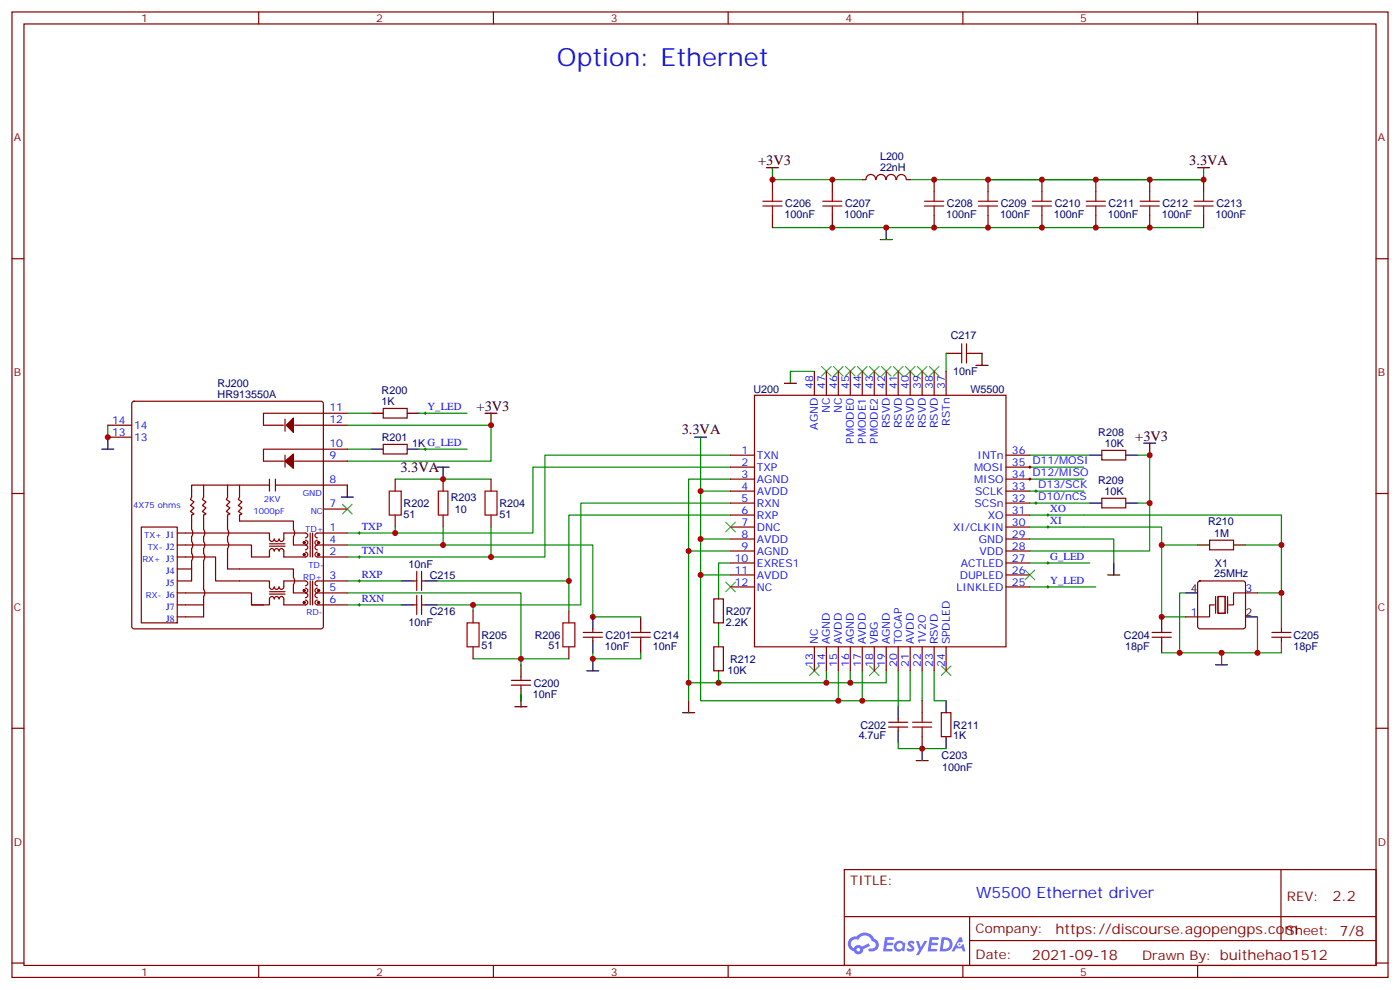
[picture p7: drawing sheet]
<svg xmlns="http://www.w3.org/2000/svg" width="412mm" height="292mm" viewBox="0 0 412 292" stroke-linecap="round" stroke-linejoin="round" font-family="sans-serif">
<g fill="none" stroke="#870000" stroke-width=".35">
<path d="M3.5 3.5h405.4v284.4h-405.4zM7.1 7.1h398.2v277.2h-398.2zM76.2 3.5v3.6M145.3 3.5v3.6M214.5 3.5v3.6M283.6 3.5v3.6M352.8 3.5v3.6M3.5 76.2h3.6M405.3 76.2h3.6M3.5 145.3h3.6M405.3 145.3h3.6M3.5 214.5h3.6"/>
<path d="M405.3 214.5h3.6M248.7 256.1h156.6v28.2h-156.6zM377.3 256.1v20.9M248.7 270h156.5M285.6 277h119.6M285.6 270v14.1M3.5 283.6h3.6M76.2 284.3v3.6M145.3 284.3v3.6M214.5 284.3v3.6M283.6 284.3v3.6M352.8 284.3v3.6"/>
<path d="M405.3 283.6h3.6"/>
</g>
<g fill="#5487ff">
<path d="M267.7 277.3a1.22 1.22 0 0 1 1.7 .3l-.4 .5a.47 .47 0 0 0-.3-.4 .47 .47 0 0 0-.5 .2l.1 .3a1.14 1.14 0 0 1 .8 1.7 1.14 1.14 0 0 1-1.9 0l-.2-.2 .5-.5 .7 .4a.29 .29 0 0 0 .3-.3 .29 .29 0 0 0-.2-.3 1.04 1.04 0 0 1-.6-1.7z"/>
<path d="M260.7 276h2.4l.3 .2-.2 .5-1.8 .1-.1 .8h1.5l.3 .4-.3 .4h-1.6l-.2 1.1h1.7l.2 .3-.2 .3-2.6 .1z"/>
<path d="M273.8 276h2.4l.3 .2-.1 .5-1.8 .1-.2 .8h1.6l.3 .4-.4 .4h-1.6l-.1 1.1h1.7l.2 .3-.2 .3-2.6 .1z"/>
<path d="M282.6 276.1h.7l.3 1.2-.6 .3a.69 .69 0 0 0-1 .3 .69 .69 0 0 0 .4 1 .69 .69 0 0 0 .9-.7l.5-.2 .6 2.2h-.8l-.2-.9h-1.8l-.5 .9h-.8z"/>
<path d="M269.8 277.1h.8l.6 1.8 1.1-1.8h.9l-2.6 4.2h-.8l.9-1.5z"/>
<path d="M277.4 276.1l-.6 4.1h1.3a2.11 2.11 0 0 0 2.5-2.1 2.11 2.11 0 0 0-2.5-2zM278.1 276.8a1.39 1.39 0 0 1 1.7 1.4 1.39 1.39 0 0 1-1.8 1.3h-.3z"/>
<path d="M263.7 277.7a1.54 1.54 0 0 0-.1 2.1 1.54 1.54 0 0 0 2.2 .2l.6 .2 .3-2.3-.2-.2-.4-.1a1.49 1.49 0 0 0-2.4 .1zM264 278.7a.94 .94 0 0 1 1.8 0 .94 .94 0 0 1-1.8 0z"/>
<path d="M250.4 276.4a2.18 2.18 0 0 0 1.1 3.7 1.44 1.44 0 0 0 1.6 1 1.44 1.44 0 0 0 1.2-1.5l2-1-.5-.8-1.9 1a1.47 1.47 0 0 0-2.4 .4 1.39 1.39 0 0 1-.7-1.9 1.39 1.39 0 0 1 2-.5 2.12 2.12 0 0 1 2.2-1.3 2.12 2.12 0 0 1 1.9 1.7 1.14 1.14 0 0 1 1.1 1.4 1.14 1.14 0 0 1-1.7 .8 .43 .43 0 0 0-.5 .3 .43 .43 0 0 0 .4 .5 1.98 1.98 0 0 0 2.5-1.2 1.98 1.98 0 0 0-1.2-2.5 3.1 3.1 0 0 0-5.3-.7l-.9 .1zM252.3 279.7a.55 .55 0 0 1 1.1 0 .55 .55 0 0 1-1.1 0z"/>
<circle cx="282.6" cy="278.1" r=".26"/>
</g>
<g fill="none" stroke="#000" stroke-width=".35">
<path d="M225.8 49.4h3.5M227.5 49.4v3.5M352.8 49.4h3.5M354.5 49.4v3.5M259.3 70.6h3.5M261.1 67v3.6M231.1 112.9h3.5M232.8 109.4v3.5M287.5 107.6h3.5M289.3 104.1v3.5M30 132.3h3.5M31.7 128.8v3.5"/>
<path d="M128.8 137.6h3.5M130.5 137.6v3.5M142.9 121.7h3.5M144.6 121.7v3.5M204.6 128.8h3.5M206.4 128.8v3.5M336.9 130.5h3.5M338.7 130.5v3.6M100.5 146.4h3.6M102.3 142.9v3.5M326.3 169.3h3.5M328.1 165.8v3.5"/>
<path d="M172.9 197.6h3.5M174.6 194v3.6M358.1 195.8h3.5M359.8 192.3v3.5M151.7 208.1h3.5M153.5 204.6v3.5M201.1 209.9h3.5M202.8 206.4v3.5M269.9 224h3.5M271.6 220.5v3.5"/>
</g>
<g fill="none" stroke="#008700" stroke-width=".35">
<path d="M227.5 52.9h26.5M268.1 52.9h86.4M227.5 67h127M232.8 109.4h7.1M278.7 104.1v5.3M31.7 125.2v3.6M102.3 125.2h42.3v10.6h-42.3M102.3 121.7h7.1M102.3 132.3h7.1M123.5 121.7h14.1M123.5 132.3h14.1M206.4 132.3v12.3h8.8"/>
<path d="M215.2 137.6h-58.2v19.4h-40.6v-1.8M215.2 134.1h-54.7v29.9h-15.9M303.4 134.1h17.6M303.4 137.6h15.9M335.1 134.1h3.6v28.2h-35.3M102.3 157h14.1M116.4 141.1h28.2M130.5 155.2v5.3h-28.2M144.6 155.2v8.8h-42.3M206.4 158.8h8.8M206.4 144.6v24.7h8.8M215.2 141.1h-12.4v21.2"/>
<path d="M215.2 151.7h-47.6v19.4M215.2 148.2h-44.1v30h-31.8M303.4 151.7h74.1v22.9h-7.1M303.4 155.2h38.8v26.5h7M303.4 158.8h24.7v7M303.4 148.2h17.6M303.4 144.6h15.9M303.4 141.1h15.9M335.1 148.2h3.6M102.3 174.6h51.2v21.2M102.3 171.1h15.9M102.3 178.2h15.9"/>
<path d="M128.8 171.1h38.8v8.8M128.8 178.2h10.5v1.7M130.5 160.5h44.1v21.2h14.1M206.4 169.3v37.1h40.5M215.2 165.8h-3.5v7.1M215.2 162.3h-12.4v44.1M303.4 165.8h17.6M303.4 172.9h19.4M342.2 160.5h10.6M349.2 174.6h-1.7v17.7M366.9 160.5h10.6M377.5 174.6v7.1"/>
<path d="M139.3 194h28.3M174.6 192.3v1.7h14.1v-1.7M243.4 197.6v3.5h7.1v-3.5M246.9 197.6v8.8h7.1M254 197.6v8.8M261.1 197.6v3.5h-10.6M264.6 197.6v10.5M268.1 197.6v8.8h-14.1M271.6 197.6v8.8M275.2 197.6v8.8h3.5M342.2 192.3h35.3M370.4 181.7v10.6"/>
<path d="M153.5 204.6v1.8M202.8 201.1h40.6M264.6 218.7v1.8h14.1"/>
</g>
<g fill="none" stroke="#000" stroke-width=".29">
<path d="M124.9 132.3h.7M124.9 121.7h.7M125.2 121.4v.7M125.2 131.9v.7M303 137.6h.7M303.4 137.2v.7M105.5 157h.7M105.8 156.6v.7M303 141.1h.7M303.4 140.8v.7M304.8 148.2h.7M304.8 144.6h.7"/>
<path d="M305.2 144.3v.7M305.2 147.8v.7M308.3 155.2h.7M308.3 151.7h.7M308.7 151.3v.7M308.7 154.9v.7M105.5 164h.7M105.5 178.2h.7M105.5 171.1h.7M105.8 163.7v.7M105.8 170.7v.7M105.8 177.8v.7"/>
<path d="M308.3 165.8h.7M308.3 172.9h.7M308.7 165.5v.7M308.7 172.5v.7"/>
</g>
<g fill="none" stroke="#3c3" stroke-width=".35">
<path d="M242 108l2.8 2.8M244.8 108l-2.8 2.8M245.5 108l2.9 2.8M248.4 108l-2.9 2.8M249.1 108l2.8 2.8M251.9 108l-2.8 2.8M252.6 108l2.8 2.8M255.4 108l-2.8 2.8M256.1 108l2.8 2.8M258.9 108l-2.8 2.8M259.6 108l2.9 2.8M262.5 108l-2.9 2.8"/>
<path d="M263.2 108l2.8 2.8M266 108l-2.8 2.8M266.7 108l2.8 2.8M269.5 108l-2.8 2.8M270.2 108l2.8 2.8M273 108l-2.8 2.8M273.8 108l2.8 2.8M276.6 108l-2.8 2.8M100.9 148.5l2.8 2.8M103.7 148.5l-2.8 2.8M213.8 153.8l2.8 2.8M216.6 153.8l-2.8 2.8"/>
<path d="M213.8 171.4l2.8 2.9M216.6 171.4l-2.8 2.9M302 167.9l2.8 2.8M304.8 167.9l-2.8 2.8M238.5 196.1l2.8 2.9M241.3 196.1l-2.8 2.9M256.1 196.1l2.8 2.9M258.9 196.1l-2.8 2.9M277.3 196.1l2.8 2.9M280.1 196.1l-2.8 2.9"/>
</g>
<g fill="#c00">
<circle cx="254" cy="206.4" r=".88"/>
<circle cx="243.4" cy="201.1" r=".88"/>
<circle cx="144.6" cy="125.2" r=".88"/>
<circle cx="250.5" cy="201.1" r=".88"/>
<circle cx="31.8" cy="128.8" r=".88"/>
<circle cx="291" cy="52.9" r=".88"/>
<circle cx="338.7" cy="134.1" r=".88"/>
<circle cx="338.7" cy="148.2" r=".88"/>
<circle cx="261.1" cy="67" r=".88"/>
<circle cx="144.6" cy="164" r=".88"/>
<circle cx="167.6" cy="171.1" r=".88"/>
<circle cx="130.5" cy="141.1" r=".88"/>
<circle cx="246.9" cy="206.4" r=".88"/>
<circle cx="202.8" cy="201.1" r=".88"/>
<circle cx="206.4" cy="169.3" r=".88"/>
<circle cx="206.4" cy="144.6" r=".88"/>
<circle cx="202.8" cy="162.3" r=".88"/>
<circle cx="206.4" cy="158.7" r=".88"/>
<circle cx="354.5" cy="52.9" r=".88"/>
<circle cx="306.9" cy="52.9" r=".88"/>
<circle cx="322.8" cy="52.9" r=".88"/>
<circle cx="338.7" cy="52.9" r=".88"/>
<circle cx="306.9" cy="67" r=".88"/>
<circle cx="322.8" cy="67" r=".88"/>
<circle cx="338.7" cy="67" r=".88"/>
<circle cx="359.8" cy="192.3" r=".88"/>
<circle cx="370.4" cy="192.3" r=".88"/>
<circle cx="347.5" cy="192.3" r=".88"/>
<circle cx="377.5" cy="174.6" r=".88"/>
<circle cx="342.2" cy="181.7" r=".88"/>
<circle cx="342.2" cy="160.5" r=".88"/>
<circle cx="377.5" cy="160.5" r=".88"/>
<circle cx="116.4" cy="157" r=".88"/>
<circle cx="227.5" cy="52.9" r=".88"/>
<circle cx="245.2" cy="52.9" r=".88"/>
<circle cx="245.2" cy="67" r=".88"/>
<circle cx="291" cy="67" r=".88"/>
<circle cx="275.2" cy="52.9" r=".88"/>
<circle cx="275.2" cy="67" r=".88"/>
<circle cx="174.6" cy="181.7" r=".88"/>
<circle cx="174.6" cy="194" r=".88"/>
<circle cx="211.7" cy="201.1" r=".88"/>
<circle cx="153.5" cy="194" r=".88"/>
<circle cx="130.5" cy="160.5" r=".88"/>
<circle cx="139.3" cy="178.2" r=".88"/>
<circle cx="271.6" cy="220.5" r=".88"/>
</g>
<g fill="none" stroke="#870000" stroke-width=".35">
<path d="M227.5 52.9v3.5M245.2 52.9v3.5M254 52.9h1.1M255.1 52.9a1.41 1.41 0 0 1 1.4-1.5 1.41 1.41 0 0 1 1.4 1.5M258.1 52.9a1.41 1.41 0 0 1 1.4-1.5 1.41 1.41 0 0 1 1.4 1.5M261.1 52.9a1.41 1.41 0 0 1 1.4-1.5 1.41 1.41 0 0 1 1.4 1.5M264.1 52.9a1.41 1.41 0 0 1 1.4-1.5 1.41 1.41 0 0 1 1.4 1.5M267.1 52.9h1M275.2 52.9v3.5M291 52.9v3.5M306.9 52.9v3.5M322.8 52.9v3.5"/>
<path d="M338.7 52.9v3.5M354.5 52.9v3.5M227.5 63.5v3.5M245.2 63.5v3.5M275.2 63.5v3.5M291 63.5v3.5M306.9 63.5v3.5M322.8 63.5v3.5M338.7 63.5v3.5M354.5 63.5v3.5M39 118.4l.5-.2h55l.5 .2 .2 .5v65.6l-.2 .5-.5 .2h-55l-.5-.2-.2-.5v-65.6zM222.2 116.4h74.1v74.1h-74.1z"/>
<path d="M239.9 109.4v7M243.4 109.4v7M246.9 109.4v7M250.5 109.4v7M254 109.4v7M257.5 109.4v7M261.1 109.4v7M264.6 109.4v7M268.1 109.4v7M271.6 109.4v7M275.2 109.4v7M278.7 109.4v7"/>
<path d="M282.2 104.1h1.1M283.3 101.2v5.7M284.7 101.2v5.7M284.7 104.1h1.1M31.7 125.2h7.1M31.7 128.8h7.1M84 123.5v3.5M84 134.1v3.5M86.8 135.8h15.5M86.8 125.2h15.5M102.3 121.7h-24.7v3.5h6M102.3 132.3h-24.7v3.5h6"/>
<path d="M112.9 120.3h7v2.8h-7zM112.9 130.9h7v2.8h-7zM215.2 134.1h7M215.2 137.6h7M296.3 134.1h7.1M296.3 137.6h7.1M324.6 132.6h7v2.9h-7zM41.6 155.2h10.6v28.2h-10.6zM52.2 157h27.2v1.8a.71 .71 0 0 0 .7 .7 .71 .71 0 0 0 .7-.7 .71 .71 0 0 0 .7 .7 .71 .71 0 0 0 .7-.7 .71 .71 0 0 0 .7 .7 .71 .71 0 0 0 .7-.7v-1.8h6.4a.71 .71 0 0 1 .7 .7 .71 .71 0 0 1-.7 .7M56.5 159.5a1.77 1.77 0 0 1-.1 2.1v1.4M56.5 155.9a1.77 1.77 0 0 1-.1 2.1v1.5M60 142.9v3.5l-.4 .7 1.1 .7-1.1 1.1 1.1 .7-1.1 1 1.1 .7-.7 .4v4.2"/>
<path d="M60 159.5a1.77 1.77 0 0 1 0 2.1v1.4M60 155.9a1.77 1.77 0 0 1 0 2.1v1.5M67 142.9v3.5l-.3 .7 1 .7-1 1.1 1 .7-1 1 1 .7-.7 .4v4.2M67 155.9a1.77 1.77 0 0 1 0 2.1v1.5a1.77 1.77 0 0 1 0 2.1v6h19.4v2.5a1.77 1.77 0 0 1 0 2.1v2.4h3.6M70.6 142.9v3.5l-.4 .7 1.1 .7-1.1 1.1 1.1 .7-1.1 1 1.1 .7-.7 .4v1.8h15.8v2.4M79.4 142.9h-23v3.5l-.3 .7 1 .7-1 1.1 1 .7-1 1 1 .7-.7 .4v4.2M79.4 141.1v3.5M81.1 142.9h21.2M81.1 141.1v3.5M86.4 155.9a1.77 1.77 0 0 1 0 2.1v2.5h3.6M90 159.1a.71 .71 0 0 1 .7 .7 .71 .71 0 0 1-.7 .7M91.4 157v7"/>
<path d="M92.1 157v7M93.5 159.1a.71 .71 0 0 0-.7 .7 .71 .71 0 0 0 .7 .7M95.2 149.9h7.1M102.3 157h-8.8a.71 .71 0 0 0-.7 .7 .71 .71 0 0 0 .7 .7M116.4 141.1v3.5M116.4 151.7v3.5M130.5 141.1v3.5M130.5 151.7v3.5M144.6 141.1v3.5M144.6 151.7v3.5M215.2 141.1h7M215.2 144.6h7"/>
<path d="M215.2 148.2h7M215.2 151.7h7M215.2 155.2h7M215.2 158.8h7M296.3 141.1h7.1M296.3 144.6h7.1M296.3 148.2h7.1M296.3 151.7h7.1M296.3 155.2h7.1M296.3 158.8h7.1M324.6 146.8h7v2.8h-7zM356.3 159.1h7.1v2.8h-7.1z"/>
<path d="M52.2 164h11.3v7.1h15.9v1.8a.71 .71 0 0 0 .7 .7 .71 .71 0 0 0 .7-.7 .71 .71 0 0 0 .7 .7 .71 .71 0 0 0 .7-.7 .71 .71 0 0 0 .7 .7 .71 .71 0 0 0 .7-.7v-1.8h6.4a.71 .71 0 0 1 .7 .7 .71 .71 0 0 1-.7 .7M52.2 174.6h21.9v3.6h3.5M52.2 160.5h21.9v3.5h5.3v-1.7a.71 .71 0 0 1 .7-.7 .71 .71 0 0 1 .7 .7 .71 .71 0 0 1 .7-.7 .71 .71 0 0 1 .7 .7 .71 .71 0 0 1 .7-.7 .71 .71 0 0 1 .7 .7v1.7h6.4a.71 .71 0 0 0 .7-.7 .71 .71 0 0 0-.7-.7M52.2 178.2h7.8M52.2 167.6h4.2M56.5 163a1.77 1.77 0 0 1-.1 2.1v6h-4.2M60 163a1.77 1.77 0 0 1 0 2.1v8.5M60 173.6a1.77 1.77 0 0 1 0 2.1v6h-7.8M79.4 175h4.6M79.4 174.3h4.6M79.4 160.9h4.6M79.4 160.2h4.6"/>
<path d="M90 174.6a.71 .71 0 0 1 .7 .7 .71 .71 0 0 1-.7 .7M90 176.7a.71 .71 0 0 1 .7 .7 .71 .71 0 0 1-.7 .8h-6.4v-1.8a.71 .71 0 0 0-.7-.7 .71 .71 0 0 0-.7 .7 .71 .71 0 0 0-.7-.7 .71 .71 0 0 0-.7 .7 .71 .71 0 0 0-.7-.7 .71 .71 0 0 0-.7 .7v1.8h-5.3M90 173.2a.71 .71 0 0 1 .7 .7 .71 .71 0 0 1-.7 .7M90 160.5a.71 .71 0 0 1 .7 .7 .71 .71 0 0 1-.7 .7M91.4 171.1v7.1M92.1 171.1v7.1M93.5 174.6a.71 .71 0 0 0-.7 .7 .71 .71 0 0 0 .7 .7M93.5 176.7a.71 .71 0 0 0-.7 .7 .71 .71 0 0 0 .7 .8h8.8M93.5 173.2a.71 .71 0 0 0-.7 .7 .71 .71 0 0 0 .7 .7M93.5 160.5a.71 .71 0 0 0-.7 .7 .71 .71 0 0 0 .7 .7M93.5 162.6a.71 .71 0 0 0-.7 .7 .71 .71 0 0 0 .7 .7h8.8M93.5 174.6h8.8"/>
<path d="M93.5 160.5h8.8M102.3 171.1h-8.8a.71 .71 0 0 0-.7 .7 .71 .71 0 0 0 .7 .7M121.7 178.2h1.1M121.7 171.1h1.1M122.8 168.3v5.6M122.8 175.3v5.7M124.2 178.2h1M124.2 171.1h1M124.2 168.3v5.6M124.2 175.3v5.7M139.3 179.9v3.5M167.6 179.9v3.5"/>
<path d="M210.3 176.4h2.8v7h-2.8zM215.2 162.3h7M215.2 165.8h7M215.2 169.3h7M215.2 172.9h7M296.3 162.3h7.1M296.3 165.8h7.1M296.3 169.3h7.1M296.3 172.9h7.1M353 171.3l.5-.2h12.7l.5 .2 .2 .5v12.7l-.2 .5-.5 .2h-12.7l-.5-.2-.2-.5v-12.7zM366.9 174.6h3.5M139.3 190.5v3.5"/>
<path d="M153.5 199.3v1.1M167.6 190.5v3.5M171.8 187.7h5.6M171.8 186.3h5.6M174.6 185.2v1.1M174.6 187.7v1M185.9 187.7h5.7M185.9 186.3h5.7M188.7 185.2v1.1M188.7 187.7v1M210.3 190.5h2.8v7.1h-2.8zM239.9 190.5v7.1"/>
<path d="M243.4 190.5v7.1M246.9 190.5v7.1M250.5 190.5v7.1M254 190.5v7.1M257.5 190.5v7.1M261.1 190.5v7.1M264.6 190.5v7.1M268.1 190.5v7.1M271.6 190.5v7.1M275.2 190.5v7.1M278.7 190.5v7.1M339.4 187.7h5.6"/>
<path d="M339.4 186.3h5.6M342.2 185.2v1.1M342.2 187.7v1M349.2 181.7h3.6M374.6 187.7h5.7M374.6 186.3h5.7M377.5 185.2v1.1M377.5 187.7v1M150.6 201.8h5.7M150.6 200.4h5.7M153.5 201.8v1M261.8 214.1h5.6"/>
<path d="M261.8 212.7h5.6M264.6 211.7v1M264.6 214.1v1.1M271.6 206.4v3.5M271.6 217v3.5M277.3 209.9h2.8v7.1h-2.8z"/>
</g>
<g fill="#870000" stroke="#870000" stroke-width=".29">
<circle cx="93.8" cy="177.4" r=".35"/>
<circle cx="93.8" cy="173.9" r=".35"/>
<circle cx="89.6" cy="177.4" r=".35"/>
<circle cx="89.6" cy="173.9" r=".35"/>
<circle cx="93.8" cy="163.3" r=".35"/>
<circle cx="93.8" cy="159.8" r=".35"/>
<circle cx="89.6" cy="163.3" r=".35"/>
<circle cx="89.6" cy="159.8" r=".35"/>
</g>
<g fill="#870000" stroke="#870000" stroke-width=".35">
<path d="M84 135.8l2.4-2.1v4.2z"/>
<path d="M86.4 123.1v4.3l-2.1-2.2z"/>
</g>
<g fill="none" stroke="#000" stroke-width=".35">
<path d="M278.7 104.1h3.5M285.8 104.1h3.5M109.4 121.7h3.5M109.4 132.3h3.5M119.9 121.7h3.6M119.9 132.3h3.6M321 134.1h3.6M331.6 134.1h3.5M321 148.2h3.6M331.6 148.2h3.5M118.2 171.1h3.5M118.2 178.2h3.5"/>
<path d="M125.2 171.1h3.6M125.2 178.2h3.6M211.7 172.9v3.5M349.2 174.6h3.6M352.8 160.5h3.5M363.4 160.5h3.5M153.5 195.8v3.5M174.6 181.7v3.5M174.6 188.7v3.6M188.7 181.7v3.5M188.7 188.7v3.6M211.7 183.4v7.1"/>
<path d="M211.7 197.6v3.5M342.2 181.7v3.5M342.2 188.7v3.6M366.9 181.7h3.5M377.5 181.7v3.5M377.5 188.7v3.6M153.5 202.8v3.6M264.6 208.1v3.6M264.6 215.2v3.5M278.7 206.4v3.5M278.7 217v3.5"/>
</g>
<g fill="none" stroke="#a10000" stroke-width=".35">
<path d="M224.7 59.3h5.7M227.5 56.4v2.9M242.4 59.3h5.6M245.2 56.4v2.9M272.3 59.3h5.7M275.2 56.4v2.9M288.2 59.3h5.7M291 56.4v2.9M304.1 59.3h5.6M306.9 56.4v2.9M320 59.3h5.6M322.8 56.4v2.9"/>
<path d="M335.8 59.3h5.7M338.7 56.4v2.9M351.7 59.3h5.7M354.5 56.4v2.9M224.7 60.7h5.7M227.5 60.7v2.8M242.4 60.7h5.6M245.2 60.7v2.8M272.3 60.7h5.7M275.2 60.7v2.8M288.2 60.7h5.7M291 60.7v2.8"/>
<path d="M304.1 60.7h5.6M306.9 60.7v2.8M320 60.7h5.6M322.8 60.7v2.8M335.8 60.7h5.7M338.7 60.7v2.8M351.7 60.7h5.7M354.5 60.7v2.8M114.7 144.6h3.5v7.1h-3.5zM129.1 144.6h2.8v7.1h-2.8zM142.9 144.6h3.5v7.1h-3.5zM137.6 183.4h3.5v7.1h-3.5z"/>
<path d="M165.8 183.4h3.5v7.1h-3.5zM268.8 214.1h5.7M268.8 212.7h5.7M271.6 209.9v2.8M271.6 214.1v2.9"/>
</g>
<path d="M357.7 178.2h-1.4v3.5h-3.5M358.1 175.7v4.9M358.8 175.7h2.1v4.9h-2.1zM361.6 175.7v4.9M366.9 174.6h-3.5v3.6h-1.5" fill="none" stroke="#870012" stroke-width=".35"/>
<text font-size="7.4" fill="#00f" x="164" y="19.4">Option: Ethernet</text>
<text font-size="4.6" fill="#00f" x="287.5" y="264.6">W5500 Ethernet driver</text>
<g font-size="4.2">
<text x="223.3" y="48.7">+3V3</text>
<text x="350.3" y="48.7">3.3VA</text>
<text x="140.4" y="121">+3V3</text>
<text x="200.8" y="127.7">3.3VA</text>
<text x="334.4" y="129.8">+3V3</text>
<text x="117.9" y="139">3.3VA</text>
</g>
<g font-size="4.2" fill="#800">
<text x="392.5" y="265.4">2.2</text>
<text x="310.9" y="274.9">https://discourse.agopengps.com</text>
<text x="304" y="282.7">2021-09-18</text>
</g>
<g font-size="3.9" fill="#800">
<text x="250.5" y="260.7">TITLE:</text>
<text x="379.1" y="265.4">REV:</text>
<text x="287.4" y="274.9">Company:</text>
<text x="378.7" y="275.5">Sheet: 7/8</text>
<text x="287.4" y="282.6">Date:</text>
<text x="336.4" y="282.7">Draw</text>
<text x="346.6" y="282.7">n By: buithehao1512</text>
</g>
<g font-size="3.2" fill="#800">
<text x="41.6" y="6.5">1</text>
<text x="110.8" y="6.5">2</text>
<text x="179.9" y="6.5">3</text>
<text x="249.1" y="6.5">4</text>
<text x="318.2" y="6.5">5</text>
<text x="4.1" y="41.6">A</text>
<text x="405.9" y="41.6">A</text>
<text x="4.1" y="110.8">B</text>
<text x="405.9" y="110.8">B</text>
<text x="4.1" y="179.9">C</text>
<text x="405.9" y="179.9">C</text>
<text x="4.1" y="249.1">D</text>
<text x="405.9" y="249.1">D</text>
<text x="41.6" y="287.3">1</text>
<text x="110.8" y="287.3">2</text>
<text x="179.9" y="287.3">3</text>
<text x="249.1" y="287.3">4</text>
<text x="318.2" y="287.3">5</text>
</g>
<g font-size="3.2" fill="#000080">
<text x="259.2" y="47.1">L200</text>
<text x="259.2" y="50.3">22nH</text>
<text x="231.1" y="64.3">100nF</text>
<text x="231.3" y="61.1">C206</text>
<text x="248.7" y="64.3">100nF</text>
<text x="249" y="61.1">C207</text>
<text x="278.7" y="64.3">100nF</text>
<text x="279" y="61.1">C208</text>
<text x="294.6" y="64.3">100nF</text>
<text x="294.8" y="61.1">C209</text>
<text x="310.4" y="64.3">100nF</text>
<text x="310.7" y="61.1">C210</text>
<text x="326.3" y="64.3">100nF</text>
<text x="326.6" y="61.1">C211</text>
<text x="342.2" y="64.3">100nF</text>
<text x="342.5" y="61.1">C212</text>
<text x="358.1" y="64.3">100nF</text>
<text x="358.3" y="61.1">C213</text>
<text x="280.1" y="100">C217</text>
<text x="64.1" y="113.9">RJ200</text>
<text x="280.8" y="110.4">10nF</text>
<text x="64.1" y="117.1">HR913550A</text>
<text x="112.4" y="119.2">1K</text>
<text x="112.4" y="116.1">R200</text>
<text x="221.9" y="115.8">U200</text>
<text x="285.8" y="115.8">W5500</text>
<text x="112.5" y="129.9">R201</text>
<text x="121.4" y="131.7">1K G_LED</text>
<text x="323.5" y="128.5">R208</text>
<text x="325.4" y="131.6">10K</text>
<text x="323.5" y="142.6">R209</text>
<text x="118.9" y="149.3">R202</text>
<text x="132.8" y="147.5">R203</text>
<text x="147.1" y="149.3">R204</text>
<text x="325.4" y="145.7">10K</text>
<text x="118.9" y="152.5">51</text>
<text x="134" y="151.1">10</text>
<text x="147.1" y="152.5">51</text>
<text x="355.8" y="154.6">R210</text>
<text x="357.7" y="158">1M</text>
<text x="120.3" y="167.2">10nF</text>
<text x="357.9" y="166.9">X1</text>
<text x="126.6" y="170.5">C215</text>
<text x="357.7" y="170">25MHz</text>
<text x="120.3" y="184.5">10nF</text>
<text x="126.6" y="181.1">C216</text>
<text x="213.8" y="184.2">2.2K</text>
<text x="213.8" y="181.1">R207</text>
<text x="141.8" y="191.3">51</text>
<text x="141.8" y="188.2">R205</text>
<text x="157.5" y="188.2">R206</text>
<text x="161.6" y="191.3">51</text>
<text x="178.2" y="191.3">10nF</text>
<text x="178.4" y="188.1">C201</text>
<text x="192.3" y="191.3">10nF</text>
<text x="192.5" y="188.1">C214</text>
<text x="331.1" y="188.1">C204</text>
<text x="331.4" y="191.3">18pF</text>
<text x="381" y="191.3">18pF</text>
<text x="381" y="188.1">C205</text>
<text x="215.1" y="195.2">R212</text>
<text x="157.2" y="202.2">C200</text>
<text x="214.3" y="198.4">10K</text>
<text x="157" y="205.4">10nF</text>
<text x="253.5" y="214.6">C202</text>
<text x="280.8" y="214.6">R211</text>
<text x="252.9" y="217.7">4.7uF</text>
<text x="280.8" y="217.7">1K</text>
<text x="277.4" y="223.4">C203</text>
<text x="277.5" y="227">100nF</text>
</g>
<g font-size="3.2" fill="#00f">
<text x="239.5" y="114.7" transform="rotate(-90 239.5 114.7)">48</text>
<text x="243.1" y="114.7" transform="rotate(-90 243.1 114.7)">47</text>
<text x="246.6" y="114.7" transform="rotate(-90 246.6 114.7)">46</text>
<text x="250.1" y="114.7" transform="rotate(-90 250.1 114.7)">45</text>
<text x="253.6" y="114.7" transform="rotate(-90 253.6 114.7)">44</text>
<text x="257.2" y="114.7" transform="rotate(-90 257.2 114.7)">43</text>
<text x="260.7" y="114.7" transform="rotate(-90 260.7 114.7)">42</text>
<text x="264.2" y="114.7" transform="rotate(-90 264.2 114.7)">41</text>
<text x="267.8" y="114.7" transform="rotate(-90 267.8 114.7)">40</text>
<text x="271.3" y="114.7" transform="rotate(-90 271.3 114.7)">39</text>
<text x="274.8" y="114.7" transform="rotate(-90 274.8 114.7)">38</text>
<text x="278.3" y="114.7" transform="rotate(-90 278.3 114.7)">37</text>
<text x="33" y="124.9">14</text>
<text x="97" y="124.5">12</text>
<text x="97" y="121">11</text>
<text x="125.9" y="120.8">Y_LED</text>
<text x="244.5" y="121.7" transform="rotate(-90 244.5 121.7)">NC</text>
<text x="248" y="121.7" transform="rotate(-90 248 121.7)">NC</text>
<text x="279.8" y="125.5" transform="rotate(-90 279.8 125.5)">RSTn</text>
<text x="33" y="128.4">13</text>
<text x="39.5" y="129.8">13</text>
<text x="39.5" y="126.3">14</text>
<text x="97" y="131.6">10</text>
<text x="240.9" y="126.6" transform="rotate(-90 240.9 126.6)">AGND</text>
<text x="251.5" y="130.7" transform="rotate(-90 251.5 130.7)">PMODE0</text>
<text x="255.1" y="130.7" transform="rotate(-90 255.1 130.7)">PMODE1</text>
<text x="258.6" y="130.7" transform="rotate(-90 258.6 130.7)">PMODE2</text>
<text x="262.1" y="126.1" transform="rotate(-90 262.1 126.1)">RSVD</text>
<text x="265.6" y="126.1" transform="rotate(-90 265.6 126.1)">RSVD</text>
<text x="269.2" y="126.1" transform="rotate(-90 269.2 126.1)">RSVD</text>
<text x="272.7" y="126.1" transform="rotate(-90 272.7 126.1)">RSVD</text>
<text x="276.2" y="126.1" transform="rotate(-90 276.2 126.1)">RSVD</text>
<text x="97" y="135.1">9</text>
<text x="218.5" y="133.7">1</text>
<text x="218.5" y="137.2">2</text>
<text x="223" y="135.1">TXN</text>
<text x="288" y="135.1">INTn</text>
<text x="298.1" y="137.2">35 D11/MOSI</text>
<text x="298.1" y="133.7">36</text>
<text x="97" y="142.2">8</text>
<text x="218.5" y="140.8">3</text>
<text x="223" y="138.6">TXP</text>
<text x="223" y="142.2">AGND</text>
<text x="287" y="142.2">MISO</text>
<text x="287" y="138.6">MOSI</text>
<text x="298.1" y="140.8">34 D12/MISO</text>
<text x="305.9" y="143.8">D13/SCK</text>
<text x="97" y="149.2">7</text>
<text x="218.5" y="144.3">4</text>
<text x="218.5" y="147.8">5</text>
<text x="223" y="145.7">AVDD</text>
<text x="223" y="149.2">RXN</text>
<text x="287.1" y="149.2">SCSn</text>
<text x="287.3" y="145.7">SCLK</text>
<text x="298.1" y="147.8">32</text>
<text x="298.1" y="144.3">33</text>
<text x="305.9" y="147.3">D10/nCS</text>
<text x="218.5" y="151.3">6</text>
<text x="218.5" y="154.9">7</text>
<text x="223" y="152.8">RXP</text>
<text x="291" y="152.8">XO</text>
<text x="298.1" y="154.9">30</text>
<text x="298.1" y="151.3">31</text>
<text x="309.4" y="154.3">XI</text>
<text x="309.4" y="150.8">XO</text>
<text x="97" y="159.8">4</text>
<text x="97" y="156.3">1</text>
<text x="106.5" y="156.1">TXP</text>
<text x="218.5" y="158.4">8</text>
<text x="218.5" y="161.9">9</text>
<text x="223" y="156.3">DNC</text>
<text x="223" y="159.8">AVDD</text>
<text x="280.8" y="156.3">XI/CLKIN</text>
<text x="288.3" y="159.8">GND</text>
<text x="298.1" y="161.9">28</text>
<text x="298.1" y="158.4">29</text>
<text x="97" y="163.3">2</text>
<text x="106.5" y="163.2">TXN</text>
<text x="216.5" y="165.5">10</text>
<text x="223" y="163.3">AGND</text>
<text x="223" y="166.9">EXRES1</text>
<text x="283.1" y="166.9">ACTLED</text>
<text x="288.6" y="163.3">VDD</text>
<text x="298.1" y="165.5">27</text>
<text x="309.4" y="164.9">G_LED</text>
<text x="97" y="173.9">5</text>
<text x="97" y="170.4">3</text>
<text x="106.5" y="170.2">RXP</text>
<text x="216.5" y="169">11</text>
<text x="216.5" y="172.5">12</text>
<text x="223" y="170.4">AVDD</text>
<text x="223" y="173.9">NC</text>
<text x="281.7" y="173.9">LINKLED</text>
<text x="282.7" y="170.4">DUPLED</text>
<text x="298.1" y="172.5">25</text>
<text x="298.1" y="169">26</text>
<text x="309.4" y="172">Y_LED</text>
<text x="97" y="177.4">6</text>
<text x="106.5" y="177.3">RXN</text>
<text x="366.9" y="174.3">3</text>
<text x="350.8" y="181.3">1</text>
<text x="240.9" y="189.8" transform="rotate(-90 240.9 189.8)">NC</text>
<text x="244.5" y="189.8" transform="rotate(-90 244.5 189.8)">AGND</text>
<text x="248" y="189.8" transform="rotate(-90 248 189.8)">AVDD</text>
<text x="251.5" y="189.8" transform="rotate(-90 251.5 189.8)">AGND</text>
<text x="255.1" y="189.8" transform="rotate(-90 255.1 189.8)">AVDD</text>
<text x="258.6" y="189.8" transform="rotate(-90 258.6 189.8)">VBG</text>
<text x="262.1" y="189.8" transform="rotate(-90 262.1 189.8)">AGND</text>
<text x="265.6" y="189.8" transform="rotate(-90 265.6 189.8)">TOCAP</text>
<text x="269.2" y="189.8" transform="rotate(-90 269.2 189.8)">AVDD</text>
<text x="272.7" y="189.8" transform="rotate(-90 272.7 189.8)">1V2O</text>
<text x="276.2" y="189.8" transform="rotate(-90 276.2 189.8)">RSVD</text>
<text x="279.8" y="189.8" transform="rotate(-90 279.8 189.8)">SPDLED</text>
<text x="239.5" y="196.3" transform="rotate(-90 239.5 196.3)">13</text>
<text x="243.1" y="196.3" transform="rotate(-90 243.1 196.3)">14</text>
<text x="246.6" y="196.3" transform="rotate(-90 246.6 196.3)">15</text>
<text x="250.1" y="196.3" transform="rotate(-90 250.1 196.3)">16</text>
<text x="253.6" y="196.3" transform="rotate(-90 253.6 196.3)">17</text>
<text x="257.2" y="196.3" transform="rotate(-90 257.2 196.3)">18</text>
<text x="260.7" y="196.3" transform="rotate(-90 260.7 196.3)">19</text>
<text x="264.2" y="196.3" transform="rotate(-90 264.2 196.3)">20</text>
<text x="267.8" y="196.3" transform="rotate(-90 267.8 196.3)">21</text>
<text x="271.3" y="196.3" transform="rotate(-90 271.3 196.3)">22</text>
<text x="274.8" y="196.3" transform="rotate(-90 274.8 196.3)">23</text>
<text x="278.3" y="196.3" transform="rotate(-90 278.3 196.3)">24</text>
</g>
<g font-size="3.2">
<text x="350.8" y="174.3">4</text>
<text x="366.9" y="181.3">2</text>
</g>
<g font-size="2.8" fill="#00f">
<text x="48.9" y="161.9">J2</text>
<text x="48.9" y="158.4">J1</text>
<text x="48.9" y="165.5">J3</text>
<text x="48.9" y="172.5">J5</text>
<text x="48.9" y="169">J4</text>
<text x="48.9" y="179.6">J7</text>
<text x="48.9" y="176">J6</text>
<text x="48.9" y="183.1">J8</text>
</g>
<g font-size="2.5" fill="#00f">
<text x="39.2" y="149.6">4X75 ohms</text>
<text x="77.7" y="147.8">2KV</text>
<text x="89.2" y="146.1">GND</text>
<text x="74.7" y="151.3">1000pF</text>
<text x="91.5" y="151.3">NC</text>
<text x="42.5" y="158.4">TX+</text>
<text x="43.5" y="161.9">TX-</text>
<text x="89.9" y="156.6">TD+</text>
<text x="41.9" y="165.5">RX+</text>
<text x="90.8" y="167.2">TD-</text>
<text x="89.3" y="170.7">RD+</text>
<text x="43" y="176">RX-</text>
<text x="90.3" y="181.2">RD-</text>
</g>
</svg>
